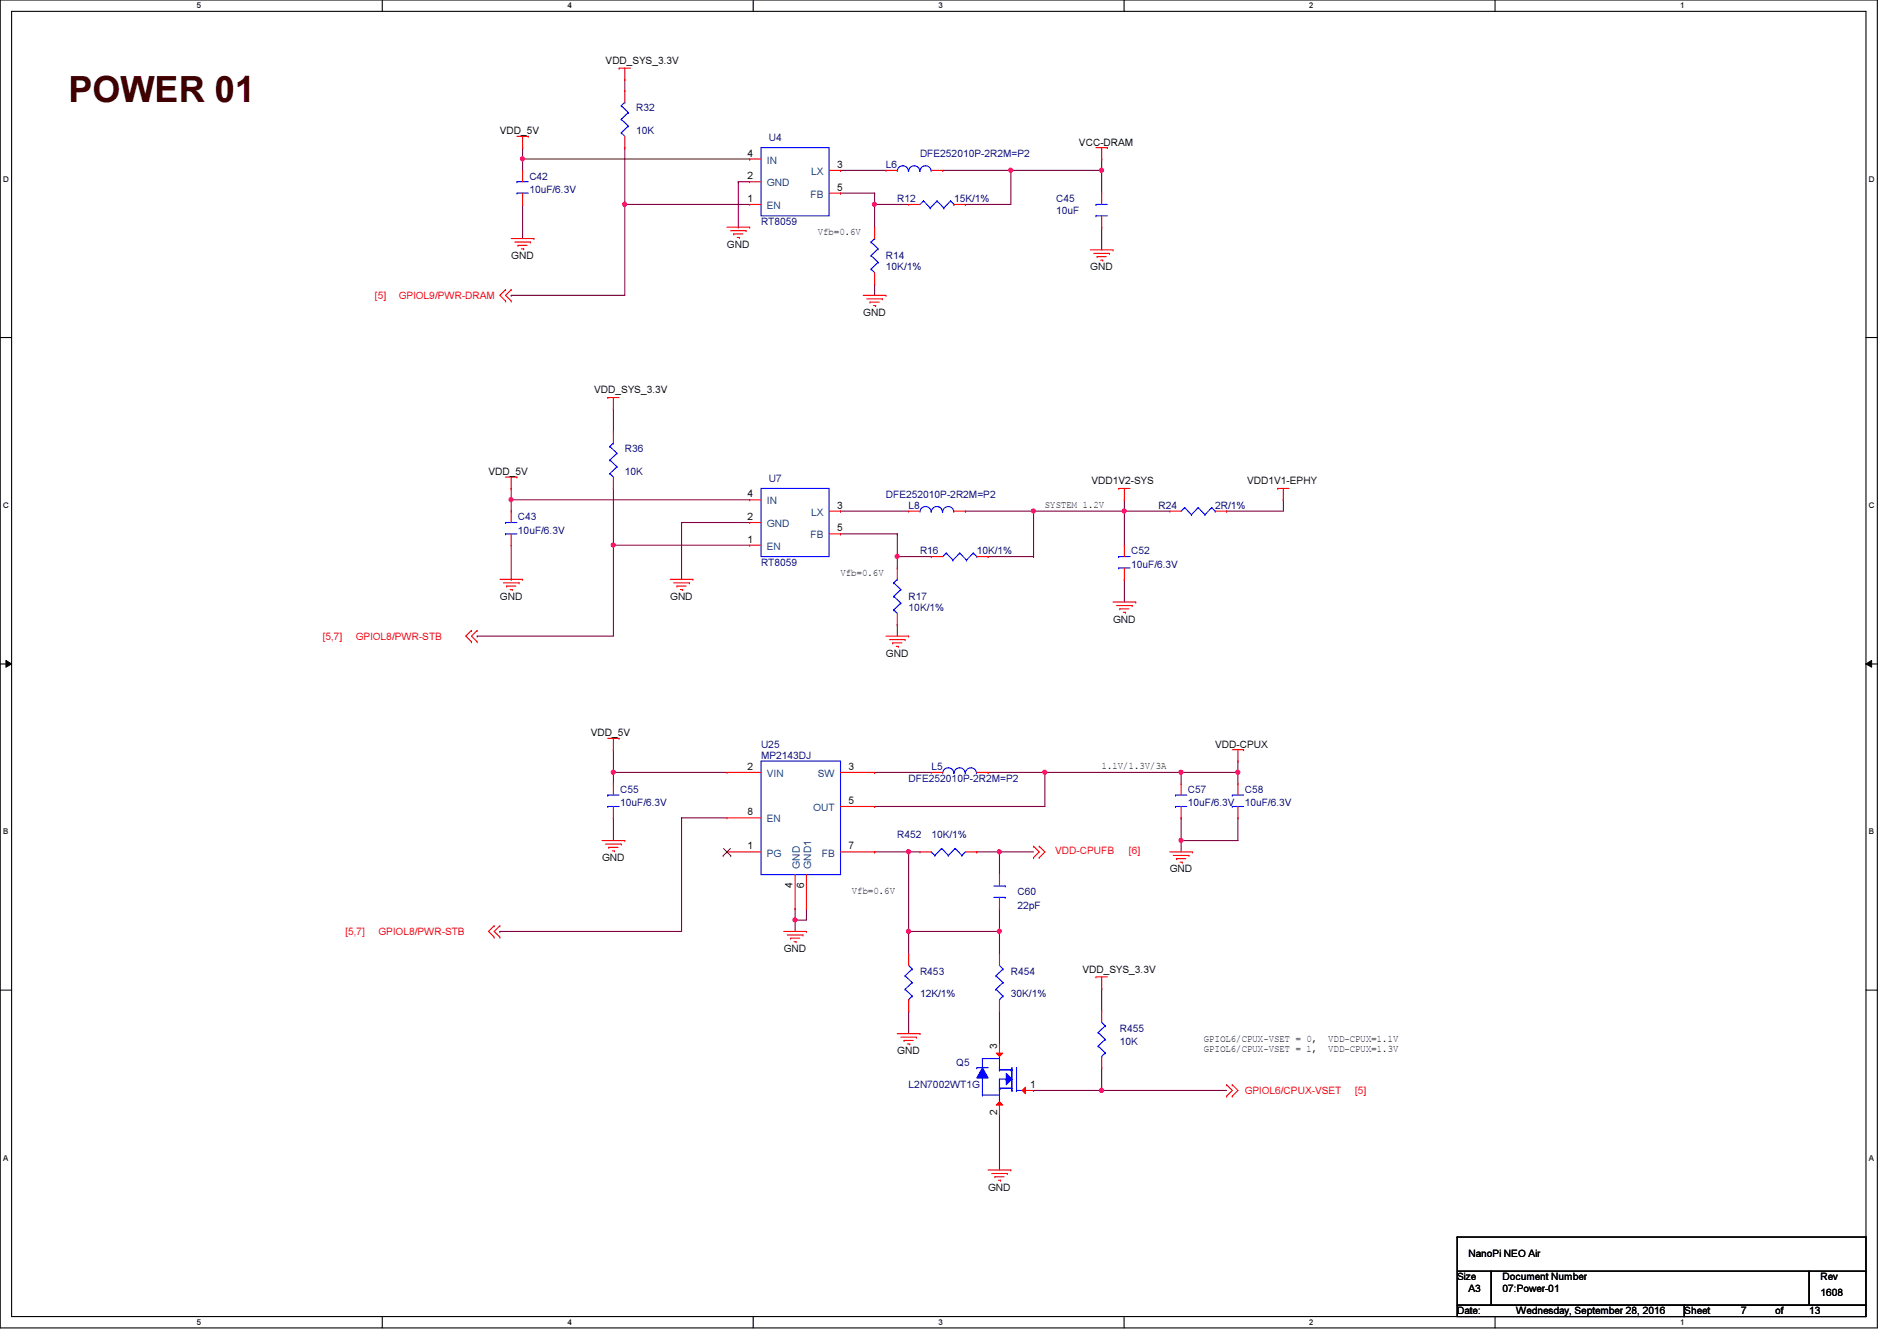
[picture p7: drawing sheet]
<svg xmlns="http://www.w3.org/2000/svg" width="297mm" height="210mm" viewBox="0 0 297 210" stroke-linecap="round" stroke-linejoin="round" font-family="sans-serif">
<path d="M0 0h294v207.9h-294zM1.8 1.8h290.4v204.3h-290.4z" fill="none" stroke="#000" stroke-width=".17"/>
<g fill="#fff">
<path d="M30.8 .2h.7v1.4h-.7z"/>
<path d="M30.8 206.2h.7v1.4h-.7z"/>
</g>
<path d="M59.9 0v1.8M59.9 206.1v1.8" fill="none" stroke="#000" stroke-width=".17"/>
<g fill="#fff">
<path d="M88.9 .2h.6v1.4h-.6z"/>
<path d="M88.9 206.2h.6v1.4h-.6z"/>
</g>
<path d="M117.9 0v1.8M117.9 206.1v1.8" fill="none" stroke="#000" stroke-width=".17"/>
<g fill="#fff">
<path d="M146.9 .2h.7v1.4h-.7z"/>
<path d="M146.9 206.2h.7v1.4h-.7z"/>
</g>
<path d="M176 0v1.8M176 206.1v1.8" fill="none" stroke="#000" stroke-width=".17"/>
<g fill="#fff">
<path d="M205 .2h.7v1.4h-.7z"/>
<path d="M205 206.2h.7v1.4h-.7z"/>
</g>
<path d="M234.1 0v1.8M234.1 206.1v1.8" fill="none" stroke="#000" stroke-width=".17"/>
<g fill="#fff">
<path d="M263.1 .2h.7v1.4h-.7z"/>
<path d="M263.1 206.2h.7v1.4h-.7z"/>
<path d="M.5 27.3h.9v1.4h-.9z"/>
<path d="M292.6 27.3h.9v1.4h-.9z"/>
<path d="M.5 78.4h.9v1.4h-.9z"/>
<path d="M292.6 78.4h.9v1.4h-.9z"/>
</g>
<path d="M0 52.8h1.8M292.2 52.8h1.8" fill="none" stroke="#000" stroke-width=".17"/>
<g fill="#fff">
<path d="M.5 129.5h.8v1.4h-.8z"/>
<path d="M292.6 129.5h.9v1.4h-.9z"/>
</g>
<path d="M0 103.9h1.8M292.2 103.9h1.8" fill="none" stroke="#000" stroke-width=".17"/>
<path d="M.9 103.4l.9 .5-.9 .5zM292.2 103.9l.9-.5v1z" fill="#000"/>
<path d="M.9 103.4l.9 .5-.9 .5zM292.2 103.9l.9-.5v1z" fill="none" stroke="#000" stroke-width=".16"/>
<g fill="#fff">
<path d="M.5 180.5h.8v1.4h-.8z"/>
<path d="M292.6 180.5h.9v1.4h-.9z"/>
</g>
<path d="M0 155h1.8M292.2 155h1.8" fill="none" stroke="#000" stroke-width=".17"/>
<path d="M81.8 32h.1M81.8 24.9h.1M81.8 24.9v1.8M81.8 32v5.3M97.8 32h.1M97.8 32h19.6" fill="none" stroke="#800040" stroke-width=".17"/>
<circle cx="97.8" cy="32" r=".32" fill="#f0f"/>
<circle cx="97.8" cy="32" r=".32" fill="none" stroke="#f0f" stroke-width=".17"/>
<path d="M172.5 35.6h.1M172.5 35.6v3.5M80 76.5h.1M80 78.2h.1M80 76.5v1.7M80 78.2h37.4" fill="none" stroke="#800040" stroke-width=".17"/>
<circle cx="80" cy="78.2" r=".32" fill="#f0f"/>
<circle cx="80" cy="78.2" r=".32" fill="none" stroke="#f0f" stroke-width=".17"/>
<g fill="none" stroke="#800040" stroke-width=".17">
<path d="M81.8 23.1h.1M81.8 23.1v1.8M172.5 26.7h.1M172.5 26.7v3.5M80 78.2h.1M80 78.2v1.8M74.7 99.6h.1M74.7 99.6h21.4M176.1 90.7h.1M176.1 80h.1M176.1 90.7v3.5M176.1 80h7.1"/>
<path d="M192.1 80h.1M192.1 80h8.9"/>
</g>
<circle cx="172.5" cy="26.6" r=".32" fill="#f0f"/>
<circle cx="172.5" cy="26.6" r=".32" fill="none" stroke="#f0f" stroke-width=".17"/>
<path d="M97.8 12.4h.1M97.8 12.4v1.8M97.8 32h.1M97.8 23.1h.1M97.8 23.1v23.1h-17.8M80 46.2h.1M96.1 64h.1M96.1 64v3.6M96.1 85.3h.1M96.1 85.3v14.3M96.1 85.3h21.3" fill="none" stroke="#800040" stroke-width=".17"/>
<circle cx="96" cy="85.3" r=".32" fill="#f0f"/>
<circle cx="96" cy="85.3" r=".32" fill="none" stroke="#f0f" stroke-width=".17"/>
<path d="M96.1 76.5h.1M96.1 76.5v8.8M185 131.6h.1M185 131.6h8.8M193.8 120.9h.1M193.8 120.9v1.8" fill="none" stroke="#800040" stroke-width=".17"/>
<circle cx="184.9" cy="131.5" r=".32" fill="#f0f"/>
<circle cx="184.9" cy="131.5" r=".32" fill="none" stroke="#f0f" stroke-width=".17"/>
<path d="M96.1 117.3h.1M96.1 117.3v5.4M96.1 120.9h.1M185 128h.1M185 131.6h.1M185 120.9h.1M185 128v5.3M185 120.9h8.8M193.8 128h.1M193.8 128v3.6M142.3 158.2h.1M142.3 158.2v3.6" fill="none" stroke="#800040" stroke-width=".17"/>
<circle cx="193.8" cy="120.9" r=".32" fill="#f0f"/>
<circle cx="193.8" cy="120.9" r=".32" fill="none" stroke="#f0f" stroke-width=".17"/>
<circle cx="184.9" cy="120.9" r=".32" fill="#f0f"/>
<circle cx="184.9" cy="120.9" r=".32" fill="none" stroke="#f0f" stroke-width=".17"/>
<path d="M96.1 128h.1M96.1 128v3.6M136.9 120.9h.1M136.9 120.9h8.9M142.3 133.3h.1M142.3 133.3h1.8M124.5 144h.1M124.5 144v1.8M142.3 145.8h.1M142.3 145.8v3.6" fill="none" stroke="#800040" stroke-width=".17"/>
<circle cx="124.5" cy="144" r=".32" fill="#f0f"/>
<circle cx="124.5" cy="144" r=".32" fill="none" stroke="#f0f" stroke-width=".17"/>
<path d="M96.1 120.9h.1M96.1 120.9h17.7" fill="none" stroke="#800040" stroke-width=".17"/>
<circle cx="96" cy="120.9" r=".32" fill="#f0f"/>
<circle cx="96" cy="120.9" r=".32" fill="none" stroke="#f0f" stroke-width=".17"/>
<path d="M81.8 24.9h35.6M117.4 24.9h.1M193.8 119.1h.1M193.8 119.1v1.8M106.7 128h.1M106.7 128h7.1M106.7 128v17.8h-28.4M78.3 145.8h.1" fill="none" stroke="#800040" stroke-width=".17"/>
<circle cx="81.8" cy="24.9" r=".32" fill="#f0f"/>
<circle cx="81.8" cy="24.9" r=".32" fill="none" stroke="#f0f" stroke-width=".17"/>
<path d="M156.5 133.3h.1M156.5 133.3h5.3M142.3 145.8h.1M142.3 145.8h14.2" fill="none" stroke="#800040" stroke-width=".17"/>
<circle cx="156.5" cy="145.8" r=".32" fill="#f0f"/>
<circle cx="156.5" cy="145.8" r=".32" fill="none" stroke="#f0f" stroke-width=".17"/>
<circle cx="142.3" cy="145.8" r=".32" fill="#f0f"/>
<circle cx="142.3" cy="145.8" r=".32" fill="none" stroke="#f0f" stroke-width=".17"/>
<path d="M142.3 133.3h.1M142.3 133.3v12.5" fill="none" stroke="#800040" stroke-width=".17"/>
<circle cx="142.3" cy="133.3" r=".32" fill="#f0f"/>
<circle cx="142.3" cy="133.3" r=".32" fill="none" stroke="#f0f" stroke-width=".17"/>
<path d="M80 90.7h.1M80 85.3v5.4M106.7 81.8h.1M106.7 81.8h10.7M106.7 81.8v8.9M152.9 133.3h.1M152.9 133.3h3.6M156.5 133.3h.1M156.5 133.3v3.6" fill="none" stroke="#800040" stroke-width=".17"/>
<circle cx="156.5" cy="133.3" r=".32" fill="#f0f"/>
<circle cx="156.5" cy="133.3" r=".32" fill="none" stroke="#f0f" stroke-width=".17"/>
<path d="M156.5 142.2h.1M156.5 145.8h.1M156.5 158.2h.1M156.5 142.2v7.2M156.5 158.2v5.4M172.5 154.7h.1M172.5 154.7v3.5M172.5 167.1h.1M172.5 170.7h.1M172.5 167.1v3.6M172.5 170.7h19.6" fill="none" stroke="#800040" stroke-width=".17"/>
<circle cx="172.5" cy="170.7" r=".32" fill="#f0f"/>
<circle cx="172.5" cy="170.7" r=".32" fill="none" stroke="#f0f" stroke-width=".17"/>
<path d="M163.6 120.9h.1M163.6 120.9h21.4M185 120.9h.1M185 120.9v1.8M156.5 174.2h.1M156.5 174.2v8.9M161.8 170.7h.1M161.8 170.7h10.7" fill="none" stroke="#800040" stroke-width=".17"/>
<circle cx="163.6" cy="120.9" r=".32" fill="#f0f"/>
<circle cx="163.6" cy="120.9" r=".32" fill="none" stroke="#f0f" stroke-width=".17"/>
<g fill="none" stroke="#800040" stroke-width=".17">
<path d="M115.6 28.4h.1M115.6 35.6h.1M115.6 28.4h1.8M115.6 28.4v7.2M131.6 30.2h.1M131.6 30.2h5.3M136.9 32h.1M136.9 30.2h.1M136.9 32h5.4M136.9 30.2v5.4M151.2 32h.1M151.2 32h7.1"/>
<path d="M158.3 26.7h.1M158.3 26.7h14.2M136.9 44.4h.1M136.9 44.4v1.8"/>
</g>
<circle cx="136.9" cy="32" r=".32" fill="#f0f"/>
<circle cx="136.9" cy="32" r=".32" fill="none" stroke="#f0f" stroke-width=".17"/>
<path d="M131.6 26.7h.1M131.6 26.7h7.1M147.6 26.7h.1M147.6 26.7h10.7M158.3 26.7h.1M158.3 26.7v5.3M172.5 24.9h.1M172.5 24.9v1.8" fill="none" stroke="#800040" stroke-width=".17"/>
<circle cx="158.3" cy="26.6" r=".32" fill="#f0f"/>
<circle cx="158.3" cy="26.6" r=".32" fill="none" stroke="#f0f" stroke-width=".17"/>
<path d="M131.6 83.6h.1M131.6 83.6h8.9M140.5 87.1h.1M140.5 97.8h.1M140.5 83.6h.1M140.5 87.1h5.3M140.5 83.6v5.3M140.5 97.8v1.8M154.7 87.1h.1M154.7 87.1h7.1" fill="none" stroke="#800040" stroke-width=".17"/>
<circle cx="140.5" cy="87.1" r=".32" fill="#f0f"/>
<circle cx="140.5" cy="87.1" r=".32" fill="none" stroke="#f0f" stroke-width=".17"/>
<g fill="none" stroke="#800040" stroke-width=".17">
<path d="M201 78.2h.1M201 78.2v1.8M131.6 80h.1M131.6 80h10.7M161.8 87.1h.1M161.8 80v7.1M176.1 80h.1M176.1 80v5.3M136.9 126.2h.1M136.9 133.3h.1M136.9 133.3h5.4M154.7 120.9h.1"/>
<path d="M154.7 120.9h8.9M163.6 120.9h.1M163.6 120.9v5.3h-26.7M124.5 144h.1M124.5 142.2h.1M124.5 142.2v1.8M126.3 142.2h.1M126.3 142.2v1.8h-1.8"/>
</g>
<circle cx="176" cy="80" r=".32" fill="#f0f"/>
<circle cx="176" cy="80" r=".32" fill="none" stroke="#f0f" stroke-width=".17"/>
<path d="M176.1 78.2h.1M176.1 78.2v1.8h-24.9M151.2 80h.1M161.8 80h.1" fill="none" stroke="#800040" stroke-width=".17"/>
<circle cx="161.8" cy="80" r=".32" fill="#f0f"/>
<circle cx="161.8" cy="80" r=".32" fill="none" stroke="#f0f" stroke-width=".17"/>
<g fill="none" stroke="#f00" stroke-width=".17">
<path d="M96.9 10.7h.1M96.9 10.7h1.8M97.8 12.4h.1M97.8 14.2h.1M97.8 10.7v1.7M97.8 14.2v1.8M80 37.3h3.6M80.6 37.9h2.5M80.9 21.3h1.8M81.1 38.4h.1M81.1 38.4h1.4M81.7 38.9h.3"/>
<path d="M81.8 23.1h.1M81.8 26.7h.1M81.8 32h.1M81.8 21.3v1.8M81.8 26.7v1.7M81.8 30.2v1.8M82 38.9h.1M82.7 21.3h.1M83.1 37.9h.1M83.6 37.3h.1M97.8 23.1h.1M97.8 21.3v1.8"/>
<path d="M113.8 35.6h3.6M114.4 36.1h2.4M114.9 36.6h.1M114.9 36.6h1.4M115.4 37.2h.4M115.8 37.2h.1M116.8 36.1h.1M117.4 35.6h.1M117.4 32h.1M117.4 28.4h.1M117.4 24.9h.1M117.4 32h1.8"/>
<path d="M117.4 28.4h1.8M117.4 24.9h1.8M129.8 26.7h1.8M129.8 30.2h1.8M131.6 26.7h.1M131.6 30.2h.1M170.7 39.1h3.6M171.3 39.7h2.4M171.6 23.1h1.8M172.5 24.9h.1M172.5 30.2h.1M172.5 35.6h.1"/>
<path d="M172.5 23.1v1.8M172.5 30.2v1.8M172.5 33.8v1.8M173.4 23.1h.1M173.7 39.7h.1M174.3 39.1h.1M79.2 47.1h.1M79.2 45.3h.1M79.2 45.3l-.9 .9 .9 .9M80 47.1h.1M80 45.3h.1M80 45.3l-.8 .9 .8 .9"/>
<path d="M135.2 46.2h3.5M135.7 46.8h2.5M136.2 47.3h.1M136.2 47.3h1.5M136.8 47.8h.3M137.1 47.8h.1M138.2 46.8h.1M138.7 46.2h.1M171.8 40.2h.1M171.8 40.2h1.4M172.3 40.7h.4M172.7 40.7h.1"/>
<path d="M79.2 74.7h1.7M80 76.5h.1M80 74.7v1.8M80.9 74.7h.1M95.2 62.2h.1M95.2 62.2h1.7M96.1 64h.1M96.1 62.2v1.8M175.2 76.5h.1M175.2 76.5h1.7M176.1 78.2h.1M176.1 76.5v1.7"/>
<path d="M200.1 76.5h.1M200.1 76.5h1.7M201 78.2h.1M201 76.5v1.7M73.8 98.7h.1M73.8 98.7l-.9 .9 .9 .9M74.7 98.7h.1M74.7 98.7l-.9 .9 .9 .9M78.3 90.7h3.5M78.8 91.2h2.5M79.3 91.7h.1M79.3 91.7h1.5"/>
<path d="M79.9 92.3h.3M80.2 92.3h.1M81.3 91.2h.1M81.8 90.7h.1M104.9 90.7h3.6M105.5 91.2h2.4M106 91.7h.1M106 91.7h1.4M106.5 92.3h.4M106.9 92.3h.1M107.9 91.2h.1M108.5 90.7h.1"/>
<path d="M138.7 99.6h3.6M142.3 99.6h.1M145.8 87.1h.1M145.8 87.1h1.8M152.9 87.1h1.8M154.7 87.1h.1M174.3 94.2h3.5M174.8 94.8h2.5M175.3 95.3h.1M175.3 95.3h1.5M175.9 95.8h.3M176.2 95.8h.1"/>
<path d="M177.3 94.8h.1M177.8 94.2h.1M73.8 100.5h.1M74.7 100.5h.1M95.2 115.6h1.7M96.1 117.3h.1M96.1 115.6v1.7M96.9 115.6h.1M139.3 100.1h2.4M139.8 100.6h.1M139.8 100.6h1.4M140.3 101.2h.4"/>
<path d="M140.7 101.2h.1M141.7 100.1h.1M193 117.3h1.7M193.8 119.1h.1M193.8 117.3v1.8M194.7 117.3h.1M94.3 131.6h3.5M94.8 132.1h2.5M95.3 132.6h.1M95.3 132.6h1.5M95.9 133.2h.3M96.2 133.2h.1"/>
<path d="M97.3 132.1h.1M97.8 131.6h.1M113.8 120.9h.1M113.8 128h.1M113.8 133.3h.1M113.8 133.3h5.4M113.8 120.9h5.4M113.8 128h5.4M124.5 136.9v5.3M126.3 136.9v5.3M131.6 133.3h5.3M131.6 120.9h5.3"/>
<path d="M131.6 126.2h5.3M136.9 120.9h.1M136.9 133.3h.1M136.9 126.2h.1M144.1 133.3h.1M144.1 133.3h1.7M151.2 133.3h1.7M152.9 133.3h.1M161.8 132.5h.1M161.8 134.2h.1M161.8 132.5l.9 .8-.9 .9M162.7 132.5h.1"/>
<path d="M162.7 134.2h.1M162.7 132.5l.9 .8-.9 .9M183.2 133.3h3.5M183.7 133.9h2.5M184.2 134.4h.1M184.2 134.4h1.5M184.8 135h.3M185.1 135h.1M186.2 133.9h.1M186.7 133.3h.1M193.8 122.7h.1M193.8 128h.1"/>
<path d="M193.8 122.7v1.8M193.8 126.2v1.8M77.4 146.7h.1M77.4 144.9h.1M77.4 144.9l-.9 .9 .9 .9M78.3 146.7h.1M78.3 144.9h.1M78.3 144.9l-.9 .9 .9 .9M122.7 145.8h3.6M123.3 146.3h2.4M123.8 146.9h.1M123.8 146.9h1.4"/>
<path d="M124.3 147.4h.4M124.5 142.2h.1M124.7 147.4h.1M125.7 146.3h.1M126.3 145.8h.1M126.3 142.2h.1M171.6 152.9h.1M171.6 152.9h1.8M172.5 154.7h.1M172.5 152.9v1.8M140.5 161.8h3.6M141.1 162.3h2.4"/>
<path d="M141.6 162.9h.1M141.6 162.9h1.4M142.1 163.4h.3M142.4 163.4h.1M143.5 162.3h.1M144.1 161.8h.1M192.1 171.6h.1M192.1 169.8h.1M192.1 169.8l.9 .9-.9 .9M193 171.6h.1M193 169.8h.1M193 169.8l.8 .9-.8 .9"/>
<path d="M154.7 183.1h3.6M155.3 183.7h2.4M155.8 184.2h.1M155.8 184.2h1.4M156.3 184.7h.4M156.7 184.7h.1M157.7 183.7h.1M158.3 183.1h.1"/>
</g>
<path d="M228.2 199h5.3v5.3h-5.3zM228.2 193.6h.1M228.2 193.6v5.4M228.2 193.6h64M233.5 199h49.8v5.3h-49.8zM283.3 199h8.9v5.3h-8.9zM292.2 193.6h.1M292.2 199h.1M292.2 193.6v5.4M228.2 204.3h35.5v1.8h-35.5zM263.7 204.3h28.5v1.8h-28.5z" fill="none" stroke="#000" stroke-width=".17"/>
<g fill="none" stroke="#00f" stroke-width=".17">
<path d="M97.3 18.7h.1M97.3 16.6h.1M97.3 18.7l1.1 1M97.3 16.6l1.1 1M97.8 16h.1M97.8 16l-.5 .6M98.4 19.7h.1M98.4 17.6h.1M98.4 19.7l-1.1 1.1M98.4 17.6l-1.1 1.1M80.9 28.4h.1M80.9 30.2h.1"/>
<path d="M80.9 28.4h1.8M80.9 30.2h1.8M97.3 20.8h.1M97.3 20.8l.5 .5M119.2 23.1h10.6v10.7h-10.6zM171.6 32h.1M171.6 33.8h.1M171.6 32h1.8M171.6 33.8h1.8M148.2 86.6h.1M148.2 86.6l-.6 .5M148.2 86.6l1 1.1"/>
<path d="M149.2 87.7h.1M150.3 86.6h.1M150.3 86.6l-1.1 1.1M150.3 86.6l1 1.1M151.3 87.7h.1M152.4 86.6h.1M152.4 86.6l-1.1 1.1M152.4 86.6l.5 .5M152.9 87.1h.1M119.2 119.1h12.4v17.8h-12.4zM145.8 133.3h.1M145.8 133.3l.6 .6"/>
<path d="M146.4 133.9h.1M147.4 132.8h.1M147.4 132.8l1.1 1.1M147.4 132.8l-1 1.1M148.5 133.9h.1M149.6 132.8h.1M149.6 132.8l1 1.1M149.6 132.8l-1.1 1.1M150.6 133.9h.1M151.2 133.3l-.6 .6M193 124.5h.1M193 126.2h.1"/>
<path d="M193 124.5h1.7M193 126.2h1.7"/>
</g>
<path d="M113.2 133.9h.1M113.3 132.8l1.1 1.1M114.4 132.8l-1.2 1.1M114.4 133.9h.1" fill="none" stroke="#804000" stroke-width=".16"/>
<path d="M157.6 168l.9 .9-.9 .9z" fill="#00f"/>
<g fill="none" stroke="#00f" stroke-width=".17">
<path d="M152.9 167.1h.1M152.9 167.1h1.8M156.5 167.5h.1M156.5 170.7h.1M156.5 170.3h.1M156.5 172.5h.1M156.5 165.4v2.1M156.5 167.5h2M156.5 170.3h2M156.7 170.3h.1M157.6 168l.9 .9-.9 .9zM157.6 168.9h.1"/>
<path d="M157.6 168.9h-1.1v3.6M158.3 167.5h.1M158.5 170.7h.1M158.5 167.5h.1M158.5 167.1v3.6M159.2 170.7h.1M159.2 167.1h.1M159.2 170.7h.9M159.2 167.1v3.6"/>
</g>
<path d="M153.8 167.1l.9 1.6h-1.8z" fill-rule="evenodd" fill="#00f"/>
<path d="M153.8 167.1l.9 1.6h-1.8zM153.8 165.7h.1M153.8 171.4h.1M153.8 165.7v1.4M153.8 168.7v2.7M153.8 165.7h2.7M153.8 171.4h2.7M156.5 165.7h.1M156.5 171.4h.1" fill="none" stroke="#00f" stroke-width=".17"/>
<path d="M160.1 170.7l.5-.5v1z" fill="#f00"/>
<path d="M160.1 170.7l.5-.5v1zM160.1 170.7h1.7M161.8 170.7h.1" fill="none" stroke="#f00" stroke-width=".17"/>
<path d="M156 164.8h1l-.5 .6z" fill="#f00"/>
<path d="M156 164.8h1l-.5 .6zM156.5 163.6h.1M156.5 163.6v1.8" fill="none" stroke="#f00" stroke-width=".17"/>
<path d="M156 173l.5-.5 .5 .5z" fill="#f00"/>
<g fill="none" stroke="#f00" stroke-width=".17">
<path d="M136.9 35.6h.1M136.9 35.6v1.7M138.7 26.7h.1M138.7 26.7h1.8M142.3 32h.1M142.3 32h1.8M145.8 26.7h1.8M147.6 26.7h.1M149.4 32h1.8M151.2 32h.1M136.9 44.4h.1M136.9 42.7v1.7"/>
<path d="M96.1 76.5h.1M96.1 67.6h.1M96.1 67.6v1.7M96.1 74.7v1.8M117.4 78.2h.1M117.4 78.2h1.8M80 80h.1M80 85.3h.1M80 80v1.8M80 83.6v1.7M117.4 85.3h.1M117.4 81.8h.1"/>
<path d="M117.4 85.3h1.8M117.4 81.8h1.8M129.8 80h1.8M129.8 83.6h1.8M131.6 80h.1M131.6 83.6h.1M140.5 97.8h.1M140.5 88.9h.1M140.5 88.9v1.8M140.5 96v1.8M142.3 80h.1M142.3 80h1.8"/>
<path d="M149.4 80h1.8M151.2 80h.1M176.1 85.3h.1M176.1 90.7h.1M176.1 85.3v1.8M176.1 88.9v1.8M183.2 80h.1M183.2 80h1.8M190.3 80h1.8M192.1 80h.1M96.1 122.7h.1M96.1 128h.1"/>
<path d="M96.1 122.7v1.8M96.1 126.2v1.8M145.8 120.9h.1M145.8 120.9h1.8M152.9 120.9h1.8M154.7 120.9h.1M156.5 136.9h.1M156.5 136.9v1.8M185 122.7h.1M185 128h.1M185 122.7v1.8M185 126.2v1.8"/>
<path d="M142.3 149.4h.1M142.3 158.2h.1M142.3 149.4v1.7M142.3 156.5v1.7M156.5 149.4h.1M156.5 158.2h.1M156.5 142.2h.1M156.5 140.5v1.7M156.5 149.4v1.7M156.5 156.5v1.7M172.5 158.2h.1M172.5 158.2v1.8"/>
<path d="M156 173l.5-.5 .5 .5zM156.5 174.2h.1M156.5 172.5v1.7M172.5 167.1h.1M172.5 165.4v1.7"/>
</g>
<g fill="none" stroke="#00f" stroke-width=".17">
<path d="M136.4 37.9h.1M136.4 37.9l1.1 1M136.9 37.3h.1M136.9 37.3l-.5 .6M137.5 38.9h.1M137.5 38.9l-1.1 1.1M140.5 26.8a.87 .87 0 0 1 .9-.8 .87 .87 0 0 1 .8 .8M142.3 26.8a.87 .87 0 0 1 .8-.8 .87 .87 0 0 1 .9 .8M144.1 26.8a.87 .87 0 0 1 .8-.8 .87 .87 0 0 1 .9 .8M144.6 31.5h.1M144.6 31.5l-.5 .5M144.6 31.5l1.1 1.1"/>
<path d="M145.7 32.6h.1M146.7 31.5h.1M146.7 31.5l-1 1.1M146.7 31.5l1.1 1.1M147.8 32.6h.1M148.8 31.5h.1M148.8 31.5l-1 1.1M148.8 31.5l.6 .5M149.4 32h.1M136.4 42.1h.1M136.4 40h.1M136.4 42.1l.5 .6"/>
<path d="M136.4 40l1.1 1.1M137.5 41.1h.1M137.5 41.1l-1.1 1M95.5 74.1h.1M95.5 72h.1M95.5 69.9h.1M95.5 74.1l.6 .6M95.5 72l1.1 1.1M95.5 69.9l1.1 1.1M96.1 69.3h.1M96.1 69.3l-.6 .6M96.6 73.1h.1"/>
<path d="M96.6 71h.1M96.6 73.1l-1.1 1M96.6 71l-1.1 1M119.2 76.5h10.6v10.6h-10.6zM185.5 79.5h.1M185.5 79.5l-.5 .5M185.5 79.5l1.1 1.1M187.6 79.5h.1M187.6 79.5l-1 1.1M187.6 79.5l1.1 1.1M189.7 79.5h.1M189.7 79.5l-1 1.1"/>
<path d="M189.7 79.5l.6 .5M79.2 81.8h.1M79.2 83.6h.1M79.2 81.8h1.7M79.2 83.6h1.7M140 95.5h.1M140 93.3h.1M140 91.2h.1M140 95.5l.5 .5M140 93.3l1.1 1.1M140 91.2l1.1 1.1M140.5 90.7h.1"/>
<path d="M140.5 90.7l-.5 .5M141.1 94.4h.1M141.1 92.3h.1M141.1 94.4l-1.1 1.1M141.1 92.3l-1.1 1M144.1 80.2a.87 .87 0 0 1 .8-.9 .87 .87 0 0 1 .9 .9M145.8 80.2a.87 .87 0 0 1 .9-.9 .87 .87 0 0 1 .9 .9M147.6 80.2a.87 .87 0 0 1 .9-.9 .87 .87 0 0 1 .8 .9M175.2 87.1h.1M175.2 88.9h.1M175.2 87.1h1.7M175.2 88.9h1.7"/>
<path d="M186.6 80.6h.1M188.7 80.6h.1M190.3 80h.1M95.2 124.5h.1M95.2 126.2h.1M95.2 124.5h1.7M95.2 126.2h1.7M147.6 121.1a.87 .87 0 0 1 .9-.9 .87 .87 0 0 1 .8 .9M149.4 121.1a.87 .87 0 0 1 .9-.9 .87 .87 0 0 1 .8 .9M151.2 121.1a.87 .87 0 0 1 .8-.9 .87 .87 0 0 1 .9 .9M155.6 138.7h1.8M157.4 138.7h.1"/>
<path d="M184.1 124.5h.1M184.1 126.2h.1M184.1 124.5h1.7M184.1 126.2h1.7M141.7 152.7h.1M141.7 154.9h.1M141.7 152.7l1.1 1.1M141.7 154.9l1.1 1M142.3 156.5h.1M142.3 151.1l.5 .6M142.8 151.7h.1M142.8 153.8h.1"/>
<path d="M142.8 155.9h.1M142.8 151.7l-1.1 1M142.8 153.8l-1.1 1.1M142.8 155.9l-.5 .6M155.6 140.5h1.8M156 152.7h.1M156 154.9h.1M156 152.7l1.1 1.1M156 154.9l1.1 1M156.5 156.5h.1M156.5 151.1l.6 .6M157.1 151.7h.1"/>
<path d="M157.1 153.8h.1M157.1 155.9h.1M157.1 151.7l-1.1 1M157.1 153.8l-1.1 1.1M157.1 155.9l-.6 .6M157.4 140.5h.1M172 161.6h.1M172 163.7h.1M172 161.6l1.1 1.1M172 163.7l1.1 1.1M172.5 165.4h.1M172.5 160l.6 .6"/>
<path d="M173.1 160.6h.1M173.1 162.7h.1M173.1 164.8h.1M173.1 160.6l-1.1 1M173.1 162.7l-1.1 1M173.1 164.8l-.6 .6"/>
</g>
<circle cx="97.8" cy="32" r=".32" fill="#f0f"/>
<circle cx="97.8" cy="32" r=".32" fill="none" stroke="#f0f" stroke-width=".17"/>
<circle cx="80" cy="78.2" r=".32" fill="#f0f"/>
<circle cx="80" cy="78.2" r=".32" fill="none" stroke="#f0f" stroke-width=".17"/>
<circle cx="172.5" cy="26.6" r=".32" fill="#f0f"/>
<circle cx="172.5" cy="26.6" r=".32" fill="none" stroke="#f0f" stroke-width=".17"/>
<circle cx="96" cy="85.3" r=".32" fill="#f0f"/>
<circle cx="96" cy="85.3" r=".32" fill="none" stroke="#f0f" stroke-width=".17"/>
<circle cx="184.9" cy="131.5" r=".32" fill="#f0f"/>
<circle cx="184.9" cy="131.5" r=".32" fill="none" stroke="#f0f" stroke-width=".17"/>
<circle cx="193.8" cy="120.9" r=".32" fill="#f0f"/>
<circle cx="193.8" cy="120.9" r=".32" fill="none" stroke="#f0f" stroke-width=".17"/>
<circle cx="184.9" cy="120.9" r=".32" fill="#f0f"/>
<circle cx="184.9" cy="120.9" r=".32" fill="none" stroke="#f0f" stroke-width=".17"/>
<circle cx="124.5" cy="144" r=".32" fill="#f0f"/>
<circle cx="124.5" cy="144" r=".32" fill="none" stroke="#f0f" stroke-width=".17"/>
<circle cx="96" cy="120.9" r=".32" fill="#f0f"/>
<circle cx="96" cy="120.9" r=".32" fill="none" stroke="#f0f" stroke-width=".17"/>
<circle cx="81.8" cy="24.9" r=".32" fill="#f0f"/>
<circle cx="81.8" cy="24.9" r=".32" fill="none" stroke="#f0f" stroke-width=".17"/>
<circle cx="156.5" cy="145.8" r=".32" fill="#f0f"/>
<circle cx="156.5" cy="145.8" r=".32" fill="none" stroke="#f0f" stroke-width=".17"/>
<circle cx="142.3" cy="145.8" r=".32" fill="#f0f"/>
<circle cx="142.3" cy="145.8" r=".32" fill="none" stroke="#f0f" stroke-width=".17"/>
<circle cx="142.3" cy="133.3" r=".32" fill="#f0f"/>
<circle cx="142.3" cy="133.3" r=".32" fill="none" stroke="#f0f" stroke-width=".17"/>
<circle cx="156.5" cy="133.3" r=".32" fill="#f0f"/>
<circle cx="156.5" cy="133.3" r=".32" fill="none" stroke="#f0f" stroke-width=".17"/>
<circle cx="172.5" cy="170.7" r=".32" fill="#f0f"/>
<circle cx="172.5" cy="170.7" r=".32" fill="none" stroke="#f0f" stroke-width=".17"/>
<circle cx="163.6" cy="120.9" r=".32" fill="#f0f"/>
<circle cx="163.6" cy="120.9" r=".32" fill="none" stroke="#f0f" stroke-width=".17"/>
<circle cx="136.9" cy="32" r=".32" fill="#f0f"/>
<circle cx="136.9" cy="32" r=".32" fill="none" stroke="#f0f" stroke-width=".17"/>
<circle cx="158.3" cy="26.6" r=".32" fill="#f0f"/>
<circle cx="158.3" cy="26.6" r=".32" fill="none" stroke="#f0f" stroke-width=".17"/>
<circle cx="140.5" cy="87.1" r=".32" fill="#f0f"/>
<circle cx="140.5" cy="87.1" r=".32" fill="none" stroke="#f0f" stroke-width=".17"/>
<circle cx="176" cy="80" r=".32" fill="#f0f"/>
<circle cx="176" cy="80" r=".32" fill="none" stroke="#f0f" stroke-width=".17"/>
<circle cx="161.8" cy="80" r=".32" fill="#f0f"/>
<circle cx="161.8" cy="80" r=".32" fill="none" stroke="#f0f" stroke-width=".17"/>
<text font-size="5.7" fill="#400000" x="10.7" y="16">POWER 01</text>
<g font-size="1.6">
<text x="94.8" y="10">VDD_SYS_3.3V</text>
<text x="78.3" y="21">VDD_5V</text>
<text x="168.9" y="22.8">VCC-DRAM</text>
<text x="117" y="28.1">2</text>
<text x="117" y="24.5">4</text>
<text x="131.1" y="26.3">3</text>
<text x="131.1" y="29.8">5</text>
<text x="117" y="31.6">1</text>
<text x="80" y="40.6">GND</text>
<text x="113.8" y="38.8">GND</text>
<text x="128.1" y="36.8">Vfb=0.6V</text>
<text x="170.7" y="42.3">GND</text>
<text x="135.2" y="49.4">GND</text>
<text x="93" y="61.6">VDD_SYS_3.3V</text>
<text x="76.5" y="74.3">VDD_5V</text>
<text x="117" y="77.9">4</text>
<text x="170.9" y="75.8">VDD1V2-SYS</text>
<text x="195.3" y="75.8">VDD1V1-EPHY</text>
<text x="117" y="81.4">2</text>
<text x="131.1" y="79.6">3</text>
<text x="131.1" y="83.2">5</text>
<text x="163.6" y="79.5">SYSTEM 1.2V</text>
<text x="117" y="85">1</text>
<text x="78.3" y="93.9">GND</text>
<text x="104.9" y="93.9">GND</text>
<text x="131.6" y="90.1">Vfb=0.6V</text>
<text x="174.3" y="97.5">GND</text>
<text x="138.7" y="102.8">GND</text>
<text x="92.5" y="115.2">VDD_5V</text>
<text x="190.3" y="117">VDD-CPUX</text>
<text x="117" y="120.5">2</text>
<text x="132.8" y="120.5">3</text>
<text x="132.8" y="125.9">5</text>
<text x="172.5" y="120.4">1.1V/1.3V/3A</text>
<text x="117" y="127.6">8</text>
<text x="94.3" y="134.8">GND</text>
<text x="117" y="133">1</text>
<text x="132.8" y="133">7</text>
<text x="183.2" y="136.6">GND</text>
<text x="124.1" y="139" transform="rotate(-90 124.1 139)">4</text>
<text x="125.9" y="139" transform="rotate(-90 125.9 139)">6</text>
<text x="133.4" y="139.9">Vfb=0.6V</text>
<text x="122.7" y="149">GND</text>
<text x="169.5" y="152.2">VDD_SYS_3.3V</text>
<text x="140.5" y="165">GND</text>
<text x="156.1" y="164.1" transform="rotate(-90 156.1 164.1)">3</text>
<text x="188.5" y="163">GPIOL6/CPUX-VSET = 0,</text>
<text x="188.5" y="164.6">GPIOL6/CPUX-VSET = 1,</text>
<text x="208" y="163">VDD-CPUX=1.1V</text>
<text x="208" y="164.6">VDD-CPUX=1.3V</text>
<text x="161.3" y="170.3">1</text>
<text x="156.1" y="174.6" transform="rotate(-90 156.1 174.6)">2</text>
<text x="154.7" y="186.4">GND</text>
<text x="230" y="196.7">NanoPi NEO Air</text>
<text x="228.2" y="200.4">Size</text>
<text x="230" y="202.2">A3</text>
<text x="235.3" y="202.2">07:Power-01</text>
<text x="235.3" y="200.4">Document Number</text>
<text x="285.1" y="202.9">1608</text>
<text x="285.1" y="200.4">Rev</text>
<text x="228.2" y="205.7">Date:</text>
<text x="237.4" y="205.7">Wednesday, September 28, 2016</text>
<text x="263.7" y="205.7">Sheet</text>
<text x="272.6" y="205.7">7</text>
<text x="278" y="205.7">of</text>
<text x="283.3" y="205.7">13</text>
</g>
<g font-size="1.6" fill="#000080">
<text x="99.6" y="17.4">R32</text>
<text x="99.6" y="21">10K</text>
<text x="120.4" y="22.1">U4</text>
<text x="82.9" y="28.1">C42</text>
<text x="138.7" y="26.3">L6</text>
<text x="144.1" y="24.6">DFE252010P-2R2M=P2</text>
<text x="82.9" y="30.2">10uF/6.3V</text>
<text x="119.2" y="35.2">RT8059</text>
<text x="140.5" y="31.7">R12</text>
<text x="149.4" y="31.7">15K/1%</text>
<text x="165.4" y="31.7">C45</text>
<text x="165.4" y="33.4">10uF</text>
<text x="138.7" y="40.6">R14</text>
<text x="138.7" y="42.3">10K/1%</text>
<text x="97.8" y="70.8">R36</text>
<text x="97.8" y="74.3">10K</text>
<text x="120.4" y="75.4">U7</text>
<text x="138.7" y="77.9">DFE252010P-2R2M=P2</text>
<text x="81.1" y="81.4">C43</text>
<text x="81.1" y="83.6">10uF/6.3V</text>
<text x="142.3" y="79.7">L8</text>
<text x="181.4" y="79.7">R24</text>
<text x="190.3" y="79.7">2R/1%</text>
<text x="119.2" y="88.6">RT8059</text>
<text x="144.1" y="86.8">R16</text>
<text x="152.9" y="86.8">10K/1%</text>
<text x="177.1" y="86.8">C52</text>
<text x="177.1" y="88.9">10uF/6.3V</text>
<text x="142.3" y="93.9">R17</text>
<text x="142.3" y="95.7">10K/1%</text>
<text x="119.2" y="117">U25</text>
<text x="119.2" y="118.8">MP2143DJ</text>
<text x="97.1" y="124.1">C55</text>
<text x="142.3" y="122.3">DFE252010P-2R2M=P2</text>
<text x="145.8" y="120.6">L5</text>
<text x="186" y="124.1">C57</text>
<text x="194.9" y="124.1">C58</text>
<text x="97.1" y="126.2">10uF/6.3V</text>
<text x="140.5" y="131.2">R452</text>
<text x="145.8" y="131.2">10K/1%</text>
<text x="186" y="126.2">10uF/6.3V</text>
<text x="194.9" y="126.2">10uF/6.3V</text>
<text x="159.3" y="140.1">C60</text>
<text x="159.3" y="142.2">22pF</text>
<text x="144.1" y="152.6">R453</text>
<text x="158.3" y="152.6">R454</text>
<text x="144.1" y="156.1">12K/1%</text>
<text x="158.3" y="156.1">30K/1%</text>
<text x="175.3" y="161.5">R455</text>
<text x="149.7" y="166.8">Q5</text>
<text x="175.3" y="163.6">10K</text>
<text x="142.3" y="170.3">L2N7002WT1G</text>
</g>
<g font-size="1.6" fill="#004080">
<text x="120.1" y="29.2">GND</text>
<text x="120.1" y="25.6">IN</text>
<text x="127" y="27.4">LX</text>
<text x="120.1" y="32.7">EN</text>
<text x="126.9" y="30.9">FB</text>
<text x="120.1" y="82.5">GND</text>
<text x="120.1" y="79">IN</text>
<text x="127" y="80.7">LX</text>
<text x="120.1" y="86.1">EN</text>
<text x="126.9" y="84.3">FB</text>
<text x="120.1" y="121.6">VIN</text>
<text x="128.1" y="121.6">SW</text>
<text x="120.1" y="128.7">EN</text>
<text x="127.3" y="127">OUT</text>
<text x="120.1" y="134.1">PG</text>
<text x="125.3" y="136" transform="rotate(-90 125.3 136)">GND</text>
<text x="127" y="136" transform="rotate(-90 127 136)">GND1</text>
<text x="128.7" y="134.1">FB</text>
</g>
<g font-size="1.6" fill="#f00">
<text x="58.7" y="46.8">[5]</text>
<text x="62.4" y="46.8">GPIOL9/PWR-DRAM</text>
<text x="50.5" y="100.1">[5,7]</text>
<text x="55.7" y="100.1">GPIOL8/PWR-STB</text>
<text x="165.2" y="133.7">VDD-CPUFB</text>
<text x="176.8" y="133.7">[6]</text>
<text x="54.1" y="146.3">[5,7]</text>
<text x="59.3" y="146.3">GPIOL8/PWR-STB</text>
<text x="194.9" y="171.2">GPIOL6/CPUX-VSET</text>
<text x="212.2" y="171.2">[5]</text>
</g>
<g font-size="1.3">
<text x="30.8" y="1.3">5</text>
<text x="88.9" y="1.3">4</text>
<text x="146.9" y="1.3">3</text>
<text x="205" y="1.3">2</text>
<text x="263.1" y="1.3">1</text>
<text x=".5" y="28.4">D</text>
<text x="292.6" y="28.4">D</text>
<text x=".5" y="79.5">C</text>
<text x="292.6" y="79.5">C</text>
<text x=".5" y="130.6">B</text>
<text x="292.6" y="130.6">B</text>
<text x=".5" y="181.7">A</text>
<text x="292.6" y="181.7">A</text>
<text x="30.8" y="207.4">5</text>
<text x="88.9" y="207.4">4</text>
<text x="146.9" y="207.4">3</text>
<text x="205" y="207.4">2</text>
<text x="263.1" y="207.4">1</text>
</g>
</svg>
